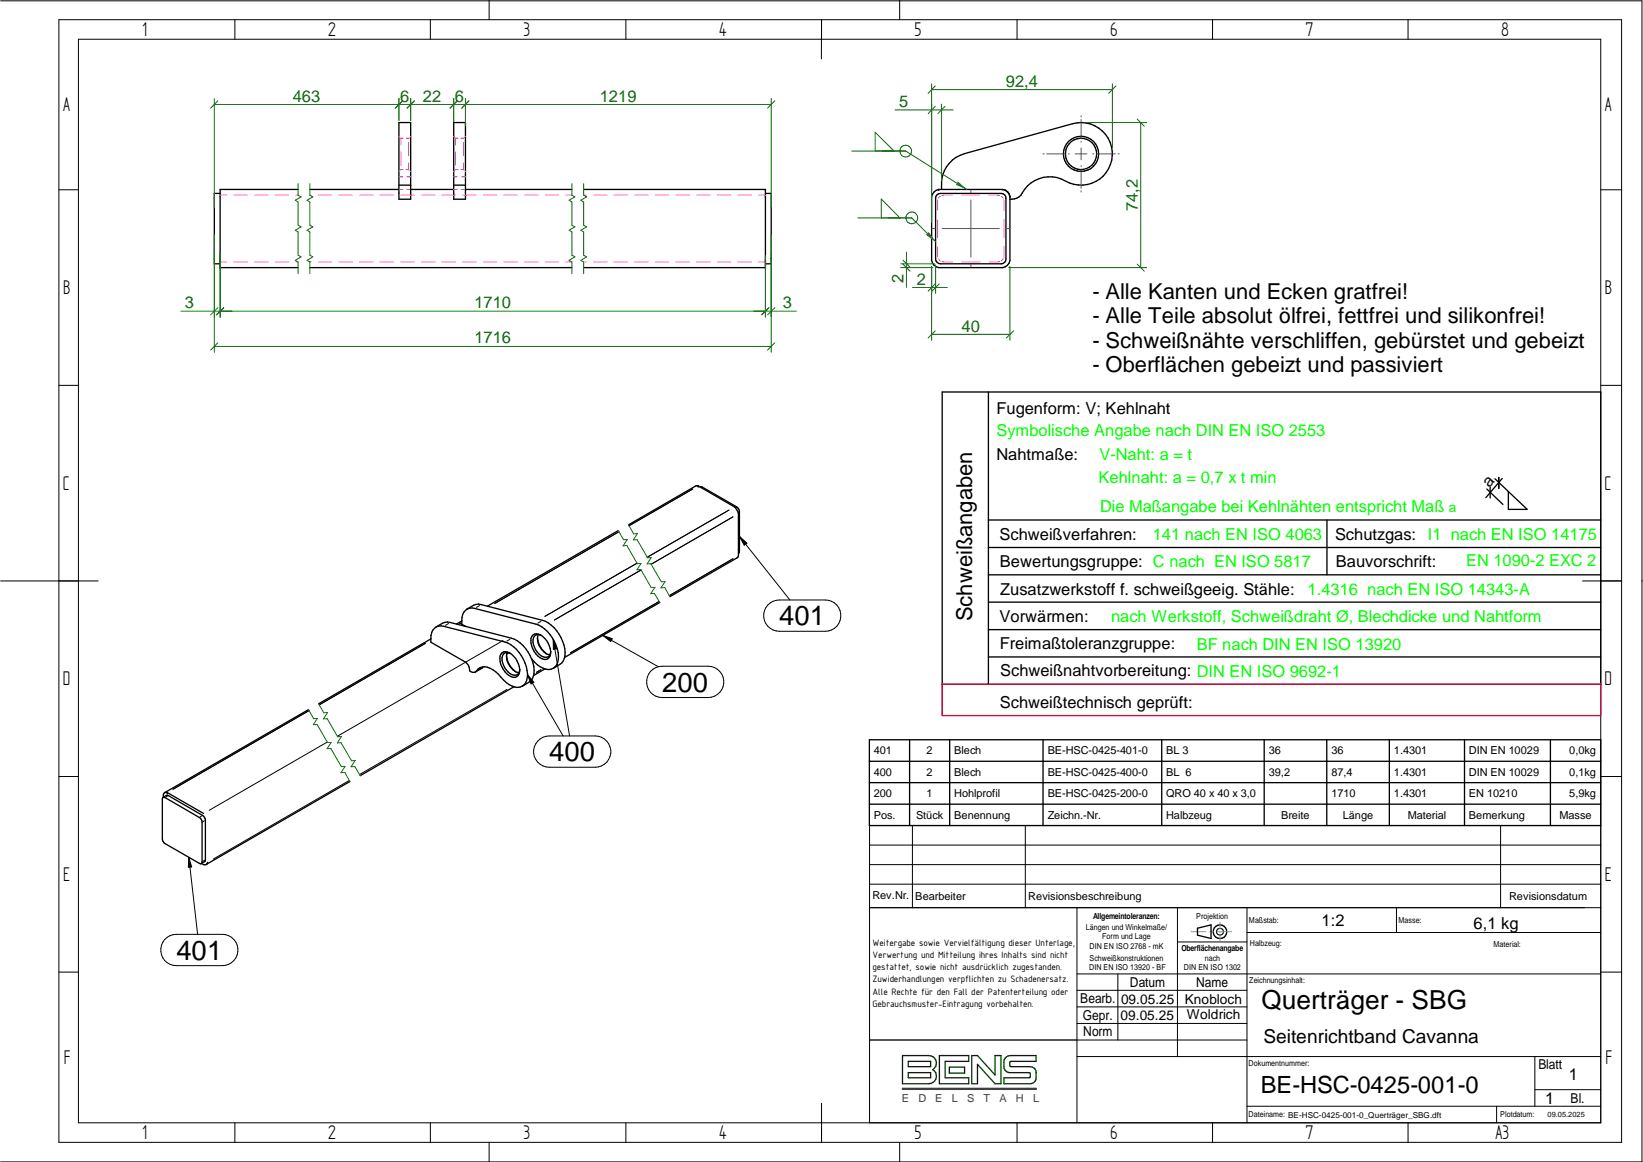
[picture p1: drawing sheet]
<svg xmlns="http://www.w3.org/2000/svg" width="420mm" height="297mm" viewBox="0 0 420 297" stroke-linecap="round" stroke-linejoin="round" font-family="sans-serif">
<g fill="none" stroke="#000" stroke-width=".26">
<path d="M.2 .2h419.7v296.8h-419.7M15.1 5h399.6v287h-399.6zM20.1 10h389.3v277h-389.3zM60.1 5v5M110.1 5v5M125.1 0v5M160.1 5v5M210.1 10v-5l-.1 10M230.1 0v5M260.1 5v5M310.1 5v5M360.1 5v5"/>
<path d="M15.1 48.5h5M409.4 48.5h5.3M15.1 98.5h5M409.4 98.5h5.3M158.3 135.9l-31.8 18.4M177.2 125l-16.3 9.4M179.7 124.5l-.3 .2M186.4 130.4l-20.9 12.1M187.4 132.1l-20.9 12.1M188.3 129.7h-.1M189 130.9l-.2 .1M.2 148.5h24.9"/>
<path d="M114.7 159.4l-.8 .5M117.9 159.3l-.4 .2M122.6 154.8l-.8 .5M138.3 158.8l-.8 .5M162.9 144l-23.5 13.6M163.9 145.7l-22.1 12.8M168.6 153.8l-22.7 13.1M187.4 142.8l-16.3 9.5M189.1 140.9l-.3 .2M404.7 148.5h10M419.9 148.5h.2M108.8 164.5l-27.2 15.7"/>
<path d="M123.1 170.8l-.8 .4M128.6 163.7l-42.3 24.5M129.7 176.2l-37.8 21.8M130 166.8l-.2 .1M130.4 163.4l-.8 .5M138.3 171.2l-1.1 .7M15.1 198.5h5M79 181.7l-34.8 20.1M83.7 189.7l-30.2 17.4M89.3 199.5l-34.8 20.1M409.4 198.5h5.3M42.8 203.5l-.4 .3"/>
<path d="M51.6 208.6l-.4 .2M52.3 209.8l-.4 .3M52.3 219.9l-.4 .2M222.4 216h187M233.3 211v21M262.2 211v21M383.7 211v21M409.4 211h-187v76M222.4 232h187M222.4 226h187M222.4 221h187M275.4 232v55"/>
<path d="M301.1 232v38.1M318.9 232v55M318.9 238.4h90.5M357.1 232v6.4M15.1 248.5h5M275.4 253.2h43.5M275.4 257.4h43.5M275.4 249h134M285.9 249v16.9M301.1 240.8h17.8M409.4 248.5h5.3M275.4 270.1h134"/>
<path d="M275.4 261.6h43.5M275.4 265.9h43.5M392.5 278.6h16.9M392.5 270.1v12.7M60.1 287v5M110.1 287v5M125.1 292v5M160.1 287v5M210.1 282v10M230.1 292v5M260.1 287v5M310.1 287v5"/>
<path d="M318.9 282.8h90.5M360.1 287v5M382.7 282.8v4.2"/>
<circle cx="312" cy="238.2" r=".88"/>
</g>
<g fill="none" stroke="#000" stroke-width=".34">
<path d="M102 31.3h3v19.6h-3zM116 31.3h3v19.6h-3zM56.3 50.2v18.2h19.9M56.3 49.4h-1.5v18h1.5M76.2 48.4h-19.9v1.8M79.2 48.4h22.8M102 47.3h3M105 48.4h11M116 47.3h3M119 48.4h27.3M149.3 48.4h46.4v20h-46.4M195.7 49.4h1.5v18h-1.5"/>
<path d="M239.6 49.8l.9-.4h15.5a1.16 1.16 0 0 1 1.2 1.3v15.5a1.23 1.23 0 0 1-1.2 1.2h-15.5a1.3 1.3 0 0 1-1.2-1.2v-15.5zM240.8 48.4a8.2 8.2 0 0 1 5.8-9.1l27.7-7.7a8 8 0 0 1 10.1 8.7 8 8 0 0 1-12 6 8.1 8.1 0 0 0-11.3 3.6 3.2 3.2 0 0 1-2.8 1M256.6 48.5l1.1 .5M257.6 49.1l-1.2-.7h-16.3a2.35 2.35 0 0 0-1.9 1.8M257.7 49l.4 .5M258.1 49.6l.2 .6M258.1 49.5l.1 .6M258.3 50.2v16.4a2.2 2.2 0 0 1-1.9 1.8h-16.3a2.2 2.2 0 0 1-1.9-1.8v-16.4M79.2 68.4h67.1M241 100.2h168.4v74.7h-168.4zM252.8 100.2v74.7M158.1 135.6l-33.4 19.3"/>
<path d="M178.5 124.2h-.6l-17.2 10M178.6 124.2l9.2 5.4 .7 .8 .3 1v10.7l-.3 .5-17.2 9.9M179.1 124.5h.6l8.7 5.1 .5 .5 .2 .7v10.1l-.3 .5M252.8 140h156.6M252.8 132.9h156.6M339.3 132.9v14M380.2 125l4.1 3.9M381.1 124.5v2.8M382.3 122.4l8.2 7.8M383.3 122v2.8M384.2 122.3l-4.2 4.9M385.7 130.2h4.8"/>
<path d="M385.7 125.6v4.6M118.1 158.7l-1.4 .8M119.4 155.7a4 4 0 0 1 3.7-1.1l15.7 4a9.2 9.2 0 0 1 5.5 9.7 4 4 0 0 1-2.8 2.6M168.7 154l-24.3 14.1M252.8 146.9h156.6M252.8 153.9h156.6M110.2 163.3l-28.7 16.6M111.1 160.6a2.48 2.48 0 0 1 2.4-.5l15.6 4a9.2 9.2 0 0 1 5.6 9.8 2.52 2.52 0 0 1-3.7 1.5 8.6 8.6 0 0 1-3.5-3.1 5 5 0 0 0-4.2-1.8 2.78 2.78 0 0 0-1.7 1.3 1.05 1.05 0 0 1-1.1-.1 1.05 1.05 0 0 1-.5-1 2.31 2.31 0 0 0-1.1-1.5l-8.7-5a4.4 4.4 0 0 1 .9-3.6zM111.5 160.3a4 4 0 0 1 3.7-1.2l15.6 4.1a9.2 9.2 0 0 1 5.6 9.7 4 4 0 0 1-2.8 2.5M119 160.1l-.9-.5a3.7 3.7 0 0 1 1.4-3.9l1.2-.3 .7 .1 15.7 4.1a9.2 9.2 0 0 1 5.5 9.7 2.48 2.48 0 0 1-3.7 1.5 7.5 7.5 0 0 1-3-2.4M123.6 170.5l-2 1.3M128.4 166.9a2.26 2.26 0 0 1 2.9 .9 4.3 4.3 0 0 1 1.2 4.9 1.93 1.93 0 0 1-2.9-.4 4.7 4.7 0 0 1-1.5-5z"/>
<path d="M129.5 167.6a5.7 5.7 0 0 0 2.4 4.1M129.7 166.8a4.3 4.3 0 0 0 3 5.2M129.9 166.8l-.3 .3M130.1 166.8l-.5 .4M130.5 167a1.43 1.43 0 0 0-1.7 .1 1.43 1.43 0 0 0-.4 1.6 4.5 4.5 0 0 0 3.1 3.9 1.18 1.18 0 0 0 1.3-.9M131.4 175.6l-39.3 22.7M132.9 171.2l-.1 .5M136.3 162.3a2.32 2.32 0 0 1 3 .9 4.3 4.3 0 0 1 1.1 4.9 1.93 1.93 0 0 1-2.9-.4 4.9 4.9 0 0 1-1.5-5zM137.4 163a5.7 5.7 0 0 0 2.4 4.2M137.6 162.2a4.3 4.3 0 0 0 3 5.2M138.4 162.4a1.43 1.43 0 0 0-1.7 .1 1.43 1.43 0 0 0-.4 1.7 4.5 4.5 0 0 0 3.1 3.8 1.18 1.18 0 0 0 1.3-.9M139.4 171l-2.9 1.7"/>
<path d="M140.8 166.6l-.1 .5M252.8 161h156.6M252.8 167.9h156.6M78.9 181.4l-36.7 21.2M89.5 199.8l-36.8 21.2M222.3 189.1h187.1v21.9h-187.1zM222.3 194.6h187.1M232.6 189.1v21.9M242.9 189.1v21.9M266.7 189.1v21.9M297.1 189.1v21.9M323.3 189.1v21.9"/>
<path d="M339.3 189.1v21.9M355.3 189.1v21.9M374.5 189.1v21.9M396.5 189.1v21.9M41.7 203.8l-.2 .5v10.1l.2 .7 .5 .5 8.8 5.1 .5 .1M41.7 203.8l.5 .1 8.8 5.1 .5 .5 .2 .7v10.1l-.2 .5M41.7 203.8l.8-.5 .5 .1 8.8 5 .5 .6 .2 .7v10.1l-.2 .5-.8 .5M42.2 202.6l-.4 .6v.6M42.2 202.6h.6l9.3 5.3M222.3 200.1h187.1M222.3 205.6h187.1M51.6 220.7l.5 .3h.6"/>
<path d="M53.1 220.4l-.4 .6M306.2 237.3l3.5-.9v3.5l-3.5-.8zM222.4 265.9h53"/>
<circle cx="276.4" cy="39.3" r="4"/>
<circle cx="276.5" cy="39.3" r="4.5"/>
<circle cx="312" cy="238.2" r="1.73"/>
</g>
<path d="M304.6 238.2h3.8M309.4 238.2h.8M311.3 238.2h3.7M312 235.8v1.7M312 238v.3M312 238.8v1.8" fill="none" stroke="#229aff" stroke-width=".26"/>
<path d="M230.8 269.8h6.7a1.94 1.94 0 0 1 1.9 1.4 1.94 1.94 0 0 1-.9 2.2 1.94 1.94 0 0 1 .9 2.2 1.94 1.94 0 0 1-1.9 1.4h-6.7zM232.3 274.2h5.7v1.3h-5.7zM232.3 271.3h5.7v1.4h-5.7zM240.2 269.8h7.5v1.5h-6v4.2h6v1.5h-7.5zM242.8 272.8h3.9v1.5h-3.9zM248.5 269.8h1.5l4.5 5v-5h1.5v7.2h-1.5l-4.5-4.9v4.9h-1.5zM257 270.5l.4-.4 1-.3h6.6v1.5h-6.5l-.3 .3v.8l.3 .3h5a1.48 1.48 0 0 1 1.5 1.5 2.3 2.3 0 0 1-.6 2.5l-.9 .3h-6.8v-1.5h6.5l.3-.3v-.7l-.3-.3h-5a1.48 1.48 0 0 1-1.5-1.5l.1-1.7z" fill="none" stroke="#004000" stroke-width=".34"/>
<path d="M230.8 278.2h34.2v.3h-34.2z" fill="none" stroke="#3f3f3f" stroke-width=".34"/>
<path d="M241 174.9h168.4v8h-168.4z" fill="none" stroke="#f00" stroke-width=".34"/>
<g fill="#000">
<circle cx="195.7" cy="50.2" r=".17"/>
<circle cx="195.7" cy="48.4" r=".17"/>
<circle cx="240.1" cy="48.4" r=".17"/>
<circle cx="258.3" cy="50.2" r=".17"/>
<circle cx="56.3" cy="68.4" r=".17"/>
<circle cx="195.7" cy="68.4" r=".17"/>
<circle cx="195.7" cy="66.6" r=".17"/>
<circle cx="178.5" cy="124.2" r=".17"/>
<circle cx="178.6" cy="124.2" r=".17"/>
<circle cx="187.8" cy="129.6" r=".17"/>
<circle cx="188.8" cy="131.4" r=".17"/>
<circle cx="188.8" cy="142.1" r=".17"/>
<circle cx="42.8" cy="202.6" r=".17"/>
<circle cx="52.1" cy="221" r=".17"/>
</g>
<g fill="none" stroke="#f0f" stroke-width=".26">
<path d="M102 34.8l.2 .2M102.4 35.2l.1 .1M102.5 35.3v1.7M102.5 38.8v3.5M102.5 35.3h.7M104.5 36.4v3.4M104.7 35.2l-.2 .1h-.6M105 34.8l-.1 .2M116 34.8l.2 .2M116.4 35.2l.1 .1M116.5 35.3v1.7M116.5 38.8v3.5"/>
<path d="M116.5 35.3h.7M118.5 36.4v3.4M118.7 35.2l-.2 .1h-.6M119 34.8l-.1 .2M56.3 49.9h1.7M59.8 49.9h3.5M65.1 49.9h3.5M70.3 49.9h3.6M75.6 49.9h.7M79.3 49.9h.3M81.4 49.9h3.4M86.6 49.9h3.5"/>
<path d="M91.9 49.9h3.5M97.2 49.9h3.5M102 48.4h1M102 45.2h1M102.1 43.7l-.1 .1M102.5 49.9h3.4M103.2 43.3h-.7l-.1 .2M103.8 43.3h.7M104 48.4h1M104 45.2h1M104.5 41.6v1.7M104.5 43.3l.1 .2"/>
<path d="M104.8 43.7l.2 .1M107.8 49.9h3.4M113 49.9h3.5M116 48.4h1M116 45.2h1M116.2 43.7l-.2 .1M117.1 43.3h-.6l-.1 .2M117.8 43.3h.7M118 48.4h1M118.1 45.2h.9M118.3 49.9h3.5M118.5 41.6v1.7"/>
<path d="M118.5 43.3l.1 .2M118.9 43.7l.1 .1M123.6 49.9h3.5M128.9 49.9h3.4M134.1 49.9h3.5M139.4 49.9h3.5M144.7 49.9h1.6M149.3 49.9h.6M151.8 49.9h3.4M157 49.9h3.5M162.3 49.9h3.5M167.6 49.9h3.5"/>
<path d="M172.8 49.9h3.5M178.1 49.9h3.5M183.4 49.9h3.5M188.7 49.9h3.5M194 49.9h1.7M239.8 56.1v4.6M239.8 51.1v2.7M240.5 50.2l-.5 .5M243.5 49.9l-2.6 .1M245.9 49.9h4.7M252.9 49.9l2.7 .1M256 50.2l.5 .4"/>
<path d="M256.3 48.4h.1M256.5 48.4l.1 .1M256.7 51.1v2.6M256.7 56.1v4.6M258.2 50.1h.1M258.3 50.3v.1M56.3 66.9h1.7M59.8 66.9h3.5M65.1 66.9h3.5M70.3 66.9h3.6M75.6 66.9h.6M79.2 66.9h.4"/>
<path d="M81.4 66.9h3.4M86.6 66.9h3.5M91.9 66.9h3.5M97.2 66.9h3.5M102.5 66.9h3.4M107.8 66.9h3.4M113 66.9h3.5M118.3 66.9h3.5M123.6 66.9h3.5M128.9 66.9h3.4M134.1 66.9h3.5M139.4 66.9h3.5"/>
<path d="M144.7 66.9h1.5M149.2 66.9h.7M151.8 66.9h3.4M157 66.9h3.5M162.3 66.9h3.5M167.6 66.9h3.5M172.8 66.9h3.5M178.1 66.9h3.5M183.4 66.9h3.5M188.7 66.9h3.5M194 66.9h1.7M239.8 63.1v2.7"/>
<path d="M240 66.2l.5 .5M240.9 66.9h2.7M246 66.9h4.6M255.6 66.9h-2.6M256.5 66.2l-.5 .5M256.7 63.1v2.7"/>
</g>
<g fill="none" stroke="#008000" stroke-width=".26">
<path d="M54.8 26.7h142.4M54.8 25.2v28M55.7 25.8l-1.8 1.8M102 25.2v5.6M102.9 25.8l-1.8 1.8M105 25.2v5.6M105.9 25.8l-1.8 1.8M116 25.2v5.9M116.9 25.8l-1.8 1.8M119 25.2v6.9M119.9 25.8l-1.8 1.8M197.2 25.2v27.8"/>
<path d="M198.2 25.8l-1.9 1.8M228.9 28.1h14.8M238.2 21.4v35.5M238.2 22.9h46.3M239.2 27.2l-1.8 1.8M239.2 22l-1.8 1.8M240.8 26.6v19.6M241.7 27.2l-1.9 1.8M277.9 31.3h15.3M284.5 21.4v16.4M285.4 22l-1.9 1.8M290.8 30.4l1.8 1.9"/>
<path d="M291.7 31.3v37.1M54.8 59.9v30.1M76.2 46.9v3l.8 .4-1.5 .9 .7 .4v6l.8 .4-1.5 .8 .7 .5v5.9l.8 .5-1.5 .8 .7 .5v2.9M79.2 46.9v3l.8 .4-1.5 .9 .7 .4v6l.8 .4-1.5 .8 .7 .5v5.9l.8 .5-1.5 .8 .7 .5v2.9M146.3 46.9v3l.7 .4-1.5 .9 .8 .4v6l.7 .4-1.5 .8 .8 .5v5.9l.7 .5-1.5 .8 .8 .5v2.9M149.3 46.9v3l.7 .4-1.5 .9 .8 .4v6l.7 .4-1.5 .8 .8 .5v5.9l.7 .5-1.5 .8 .8 .5v2.9M197.2 59.9v30.1M233.2 55.7l6.1 6.1M46.3 79.5h157.4M55.7 78.7l-1.8 1.8M56.3 64.6v16.5M57.2 78.7l-1.8 1.8"/>
<path d="M195.7 65.4v15.7M196.6 78.7l-1.8 1.8M198.2 78.7l-1.9 1.8M258 68.4h35.2M290.8 67.5l1.8 1.8M54.8 88.6h142.4M55.7 87.6l-1.8 1.9M198.2 87.6l-1.9 1.9M158.1 135.6l1.4 2.4 .9-.1-1.1 1.6 1-.1 2.7 4.7 .9-.1-1 1.7 1-.1 2.6 4.6h1l-1.1 1.6 1-.1 1.3 2.3M160.7 134.2l1.3 2.3 1-.1-1 1.6h.9l2.7 4.6 .9-.1-1 1.6h.9l2.7 4.6h1l-1.1 1.6 1-.1 1.3 2.3M81.5 179.9l1.3 2.3h1l-1.1 1.6 1-.1 2.6 4.6h1l-1 1.6 .9-.1 2.7 4.7 .9-.1-1 1.6h1l1.3 2.3M78.9 181.4l1.3 2.3 1-.1-1.1 1.7 1-.1 2.7 4.6h.9l-1.1 1.6 1-.1 2.7 4.7 1-.1-1.1 1.6 1-.1 1.3 2.4"/>
</g>
<path d="M237.5 59.3l1.8 2.5-2.5-1.8z" fill="#008000"/>
<g fill="none" stroke="#008000" stroke-width=".26">
<path d="M231.6 38.6l15.7 9.8M219.4 55.7h13.8M230.2 55.7l-4.8-4.8v4.8"/>
<circle cx="233.2" cy="55.7" r="1.5"/>
</g>
<path d="M245 46.4l2.3 2-2.8-1.2z" fill="#008000"/>
<g fill="none" stroke="#008000" stroke-width=".26">
<path d="M217.8 38.6h13.8M223.8 38.6v-4.8l4.8 4.8M230.3 68.4h8.3M230.3 67.4h8.7M230.9 66.5l1.8 1.8M230.9 67.5l1.8 1.8M231.8 64.4v9M233.4 73.5h8.9M238.2 68.1v18.9M239.2 72.6l-1.8 1.8M239.3 67.7v7.3M240.2 72.6l-1.9 1.8"/>
<path d="M258.3 68.1v18.9M238.2 85.5h20.1M239.2 84.6l-1.8 1.8M259.2 84.6l-1.9 1.8"/>
<circle cx="231.6" cy="38.6" r="1.51"/>
</g>
<g fill="none" stroke="#00f" stroke-width=".26">
<path d="M266.7 39.3h.3M267.7 39.3h4.8M273.2 39.3h.3M274.9 39.3h3M276.5 29.6v.3M276.5 30.6v4.8M276.5 36.1v.2M276.5 37.8v3.1M279.4 39.3h.3M280.4 39.3h4.8M285.9 39.3h.3M238.3 58.4h.8"/>
<path d="M241 58.4h14.6M248.3 48.5v.9M248.3 51.1v14.6M257.3 58.4h.9M276.5 42.3v.3M276.5 43.3v4.8M276.5 48.8v.3M248.3 67.6v.8"/>
</g>
<g fill="none" stroke="#000" stroke-width=".26">
<path d="M189.1 137.1l12.9 16.3M189.1 137.1l1.9 1.8-.7 .5zM196.3 154.7a4 4 0 0 1 3-1.3h11.8a4 4 0 0 1 3.9 4 4 4 0 0 1-3.9 4h-11.8a4 4 0 0 1-3.7-2.4 4 4 0 0 1 .7-4.3zM134.9 172.5l1.6 1.9-.7 .4zM134.9 172.5l9.1 15.6M141.5 163.4l.8 2.5-.8 .1zM141.5 163.4l4.2 24.7M154.2 162.4l2.4 .9-.4 .7zM154.2 162.4l14.1 8M166.4 171.6a4 4 0 0 1 3-1.3h11.7a4 4 0 0 1 4 4 4 4 0 0 1-4 4h-11.7a4 4 0 0 1-3.7-2.4 4 4 0 0 1 .7-4.3zM137.5 189.5a3.9 3.9 0 0 1 3-1.4h11.7a4 4 0 0 1 4 4 4 4 0 0 1-4 4h-11.7a4 4 0 0 1-3.7-2.3 4 4 0 0 1 .7-4.3zM48.3 219.2l.7 2.4-.8 .1z"/>
<path d="M48.3 219.2l2.2 19.6M42.1 240.2a4 4 0 0 1 3-1.4h11.7a4 4 0 0 1 4 4 4 4 0 0 1-4 4h-11.7a4 4 0 0 1-3.7-2.3 4 4 0 0 1 .7-4.3z"/>
</g>
<path d="M189.1 137.1l1.9 1.8-.7 .5zM134.9 172.5l1.6 1.9-.7 .4zM141.5 163.4l.8 2.5-.8 .1zM154.2 162.4l2.4 .9-.4 .7zM48.3 219.2l.7 2.4-.8 .1z" fill="#000"/>
<g font-size="7">
<text x="199.3" y="159.9">401</text>
<text x="169.4" y="176.8">200</text>
<text x="140.5" y="194.6">400</text>
<text x="45.1" y="245.4">401</text>
</g>
<text font-size="6.7" x="322.6" y="257.9">Querträger - SBG</text>
<text font-size="6.1" x="322.4" y="279.4">BE-HSC-0425-001-0</text>
<g font-size="5.7">
<text x="36.4" y="9.2">1</text>
<text x="83.9" y="9.2">2</text>
<text x="133.9" y="9.2">3</text>
<text x="183.9" y="9.2">4</text>
<text x="233.9" y="9.2">5</text>
<text x="283.9" y="9.2">6</text>
<text x="333.9" y="9.2">7</text>
<text x="383.9" y="9.2">8</text>
<text x="16.1" y="28.5">A</text>
<text x="410.4" y="28.5">A</text>
<text x="16.1" y="75.2">B</text>
<text x="410.4" y="75.2">B</text>
<text x="16" y="125.2">C</text>
<text x="410.3" y="125.2">C</text>
<text x="16" y="175.2">D</text>
<text x="410.3" y="175.2">D</text>
<text x="16.1" y="225.2">E</text>
<text x="410.4" y="225.2">E</text>
<text x="16.3" y="272">F</text>
<text x="410.5" y="272">F</text>
<text x="36.4" y="291.2">1</text>
<text x="83.9" y="291.2">2</text>
<text x="133.9" y="291.2">3</text>
<text x="183.9" y="291.2">4</text>
<text x="233.9" y="291.2">5</text>
<text x="283.9" y="291.2">6</text>
<text x="333.9" y="291.2">7</text>
<text x="382.4" y="291.2">A3</text>
</g>
<g font-size="5.6">
<text x="279.3" y="76.3">- Alle Kanten und Ecken gratfrei!</text>
<text x="279.3" y="82.6">- Alle Teile absolut ölfrei, fettfrei und silikonfrei!</text>
<text x="279.3" y="88.9">- Schweißnähte verschliffen, gebürstet und gebeizt</text>
<text x="279.3" y="95.1">- Oberflächen gebeizt und passiviert</text>
<text x="248.6" y="158.8" transform="rotate(-90 248.6 158.8)">Schweißangaben</text>
</g>
<text font-size="4.9" x="323.1" y="266.5">Seitenrichtband Cavanna</text>
<g font-size="4.2" fill="#008000">
<text x="257.2" y="22.1">92,4</text>
<text x="74.9" y="26">463</text>
<text x="102.4" y="26">6</text>
<text x="108.2" y="26">22</text>
<text x="116.3" y="26">6</text>
<text x="153.4" y="26">1219</text>
<text x="229.9" y="27.3">5</text>
<text x="291" y="54" transform="rotate(-90 291 54)">74,2</text>
<text x="231.1" y="72.4" transform="rotate(-90 231.1 72.4)">2</text>
<text x="234.4" y="72.7">2</text>
<text x="47.3" y="78.8">3</text>
<text x="121.3" y="78.8">1710</text>
<text x="200.2" y="78.8">3</text>
<text x="121.3" y="87.8">1716</text>
<text x="245.9" y="84.8">40</text>
</g>
<g font-size="4.2">
<text x="254.8" y="105.7">Fugenform: V; Kehlnaht</text>
<text x="254.8" y="117.5">Nahtmaße:</text>
<text x="380.8" y="124.7" transform="rotate(-47 380.8 124.7)">a</text>
<text x="255.6" y="137.9">Schweißverfahren:</text>
<text x="341.4" y="138.1">Schutzgas:</text>
<text x="255.7" y="144.8">Bewertungsgruppe: C nach EN ISO 5817</text>
<text x="341.6" y="144.9">Bauvorschrift:</text>
<text x="255.8" y="152">Zusatzwerkstoff f. schweißgeeig. Stähle:</text>
<text x="255.6" y="158.9">Vorwärmen:</text>
<text x="255.7" y="165.9">Freimaßtoleranzgruppe:</text>
<text x="255.8" y="172.9">Schweißnahtvorbereitung: DIN EN ISO 9692-1</text>
<text x="255.7" y="181">Schweißtechnisch geprüft:</text>
<text x="338" y="236.8">1:2</text>
<text x="376.8" y="237.4">6,1 kg</text>
<text x="401.2" y="276.1">1</text>
<text x="395.2" y="282.1">1</text>
</g>
<g font-size="4.2" fill="#0f0">
<text x="254.8" y="111.5">Symbolische Angabe nach DIN EN ISO 2553</text>
<text x="281.2" y="117.6">V-Naht: a = t</text>
<text x="281" y="123.5">Kehlnaht: a = 0,7 x t min</text>
<text x="281.3" y="130.8">Die Maßangabe bei Kehlnähten entspricht Maß</text>
<text x="294.8" y="137.9">141 nach EN ISO 4063</text>
<text x="365.1" y="138.1">I1 nach EN ISO 14175</text>
<text x="374.9" y="144.7">EN 1090-2 EXC 2</text>
<text x="334.4" y="152.1">1.4316 nach EN ISO 14343-A</text>
<text x="284.1" y="158.9">nach Werkstoff, Schweißdraht Ø, Blechdicke und Nahtform</text>
<text x="306.1" y="166.1">BF nach DIN EN ISO 13920</text>
</g>
<text font-size="3.5" fill="#0f0" x="370.5" y="130.8">a</text>
<g font-size="3.5">
<text x="276.3" y="256.5">Bearb.</text>
<text x="286.7" y="256.8">09.05.25</text>
<text x="289" y="252.3">Datum</text>
<text x="303" y="256.6">Knobloch</text>
<text x="305.9" y="252.3">Name</text>
<text x="276.9" y="260.7">Gepr.</text>
<text x="286.5" y="260.9">09.05.25</text>
<text x="303.5" y="260.6">Woldrich</text>
<text x="277" y="264.9">Norm</text>
<text x="393.4" y="273.4">Blatt</text>
<text x="401.6" y="281.9">Bl.</text>
</g>
<g font-size="2.8">
<text x="223.5" y="192.8">401</text>
<text x="237" y="192.8">2</text>
<text x="244" y="192.8">Blech</text>
<text x="267.9" y="192.8">BE-HSC-0425-401-0</text>
<text x="298.2" y="192.8">BL 3</text>
<text x="324.5" y="192.8">36</text>
<text x="340.5" y="192.8">36</text>
<text x="356.5" y="192.8">1.4301</text>
<text x="375.7" y="192.8">DIN EN 10029</text>
<text x="401.3" y="192.8">0,0kg</text>
<text x="223.5" y="198.3">400</text>
<text x="223.5" y="203.8">200</text>
<text x="237" y="198.3">2</text>
<text x="237" y="203.8">1</text>
<text x="244" y="198.3">Blech</text>
<text x="244" y="203.8">Hohlprofil</text>
<text x="267.9" y="198.3">BE-HSC-0425-400-0</text>
<text x="267.9" y="203.8">BE-HSC-0425-200-0</text>
<text x="298.2" y="198.3">BL 6</text>
<text x="298.2" y="203.8">QRO 40 x 40 x 3,0</text>
<text x="324.5" y="198.3">39,2</text>
<text x="340.5" y="198.3">87,4</text>
<text x="340.5" y="203.8">1710</text>
<text x="356.5" y="198.3">1.4301</text>
<text x="356.5" y="203.8">1.4301</text>
<text x="375.7" y="198.3">DIN EN 10029</text>
<text x="375.7" y="203.8">EN 10210</text>
<text x="401.3" y="198.3">0,1kg</text>
<text x="401.3" y="203.8">5,9kg</text>
<text x="223.5" y="209.3">Pos.</text>
<text x="234.3" y="209.3">Stück</text>
<text x="244" y="209.3">Benennung</text>
<text x="267.9" y="209.3">Zeichn.-Nr.</text>
<text x="298.2" y="209.3">Halbzeug</text>
<text x="327.6" y="209.3">Breite</text>
<text x="343.4" y="209.3">Länge</text>
<text x="360" y="209.3">Material</text>
<text x="375.7" y="209.3">Bemerkung</text>
<text x="398.8" y="209.3">Masse</text>
<text x="223.1" y="229.9">Rev.Nr.</text>
<text x="234" y="230">Bearbeiter</text>
<text x="263" y="230">Revisionsbeschreibung</text>
<text x="385.9" y="230">Revisionsdatum</text>
</g>
<g font-size="2.8" fill="#3f3f3f">
<text x="230.6" y="281.8">E</text>
<text x="234.8" y="281.8">D</text>
<text x="239.2" y="281.8">E</text>
<text x="243.4" y="281.8">L</text>
<text x="247.3" y="281.8">S</text>
<text x="251.5" y="281.8">T</text>
<text x="255.6" y="281.8">A</text>
<text x="259.8" y="281.8">H</text>
<text x="264.2" y="281.8">L</text>
</g>
<g font-size="2.6">
<text x="223.1" y="241.8">Weitergabe sowie Vervielfältigung dieser Unterlage,</text>
<text x="223.1" y="244.9">Verwertung und Mitteilung ihres Inhalts sind nicht</text>
<text x="223.1" y="248">gestattet, sowie nicht ausdrücklich zugestanden.</text>
<text x="223.1" y="251.1">Zuwiderhandlungen verpflichten zu Schadenersatz.</text>
<text x="223.1" y="254.3">Alle Rechte für den Fall der Patenterteilung oder</text>
<text x="223.1" y="257.4">Gebrauchsmuster-Eintragung vorbehalten.</text>
</g>
<g font-size="2.2">
<text x="279.5" y="235">Allgemeintoleranzen:</text>
<text x="302.1" y="243">Oberflächenangabe</text>
</g>
<g font-size="2.1">
<text x="277.7" y="237.8">Längen und Winkelmaße/</text>
<text x="305.9" y="234.8">Projektion</text>
<text x="319.4" y="235.9">Maßstab:</text>
<text x="357.6" y="235.9">Masse:</text>
<text x="278.6" y="242.5">DIN EN ISO 2768 - mK</text>
<text x="278.6" y="245.7">Schweißkonstruktionen</text>
<text x="281.9" y="240.2">Form und Lage</text>
<text x="308.1" y="245.7">nach</text>
<text x="319.6" y="241.9">Halbzeug:</text>
<text x="382" y="242">Material:</text>
<text x="278.5" y="248.1">DIN EN ISO 13920 - BF</text>
<text x="302.8" y="248">DIN EN ISO 1302</text>
<text x="319.5" y="251.2">Zeichnungsinhalt:</text>
<text x="319.3" y="272.4">Dokumentnummer:</text>
<text x="319.3" y="285.6">Dateiname: BE-HSC-0425-001-0_Querträger_SBG.dft</text>
<text x="383.7" y="285.6">Plotdatum:</text>
</g>
<text font-size="1.9" x="395.8" y="285.6">09.05.2025</text>
</svg>
